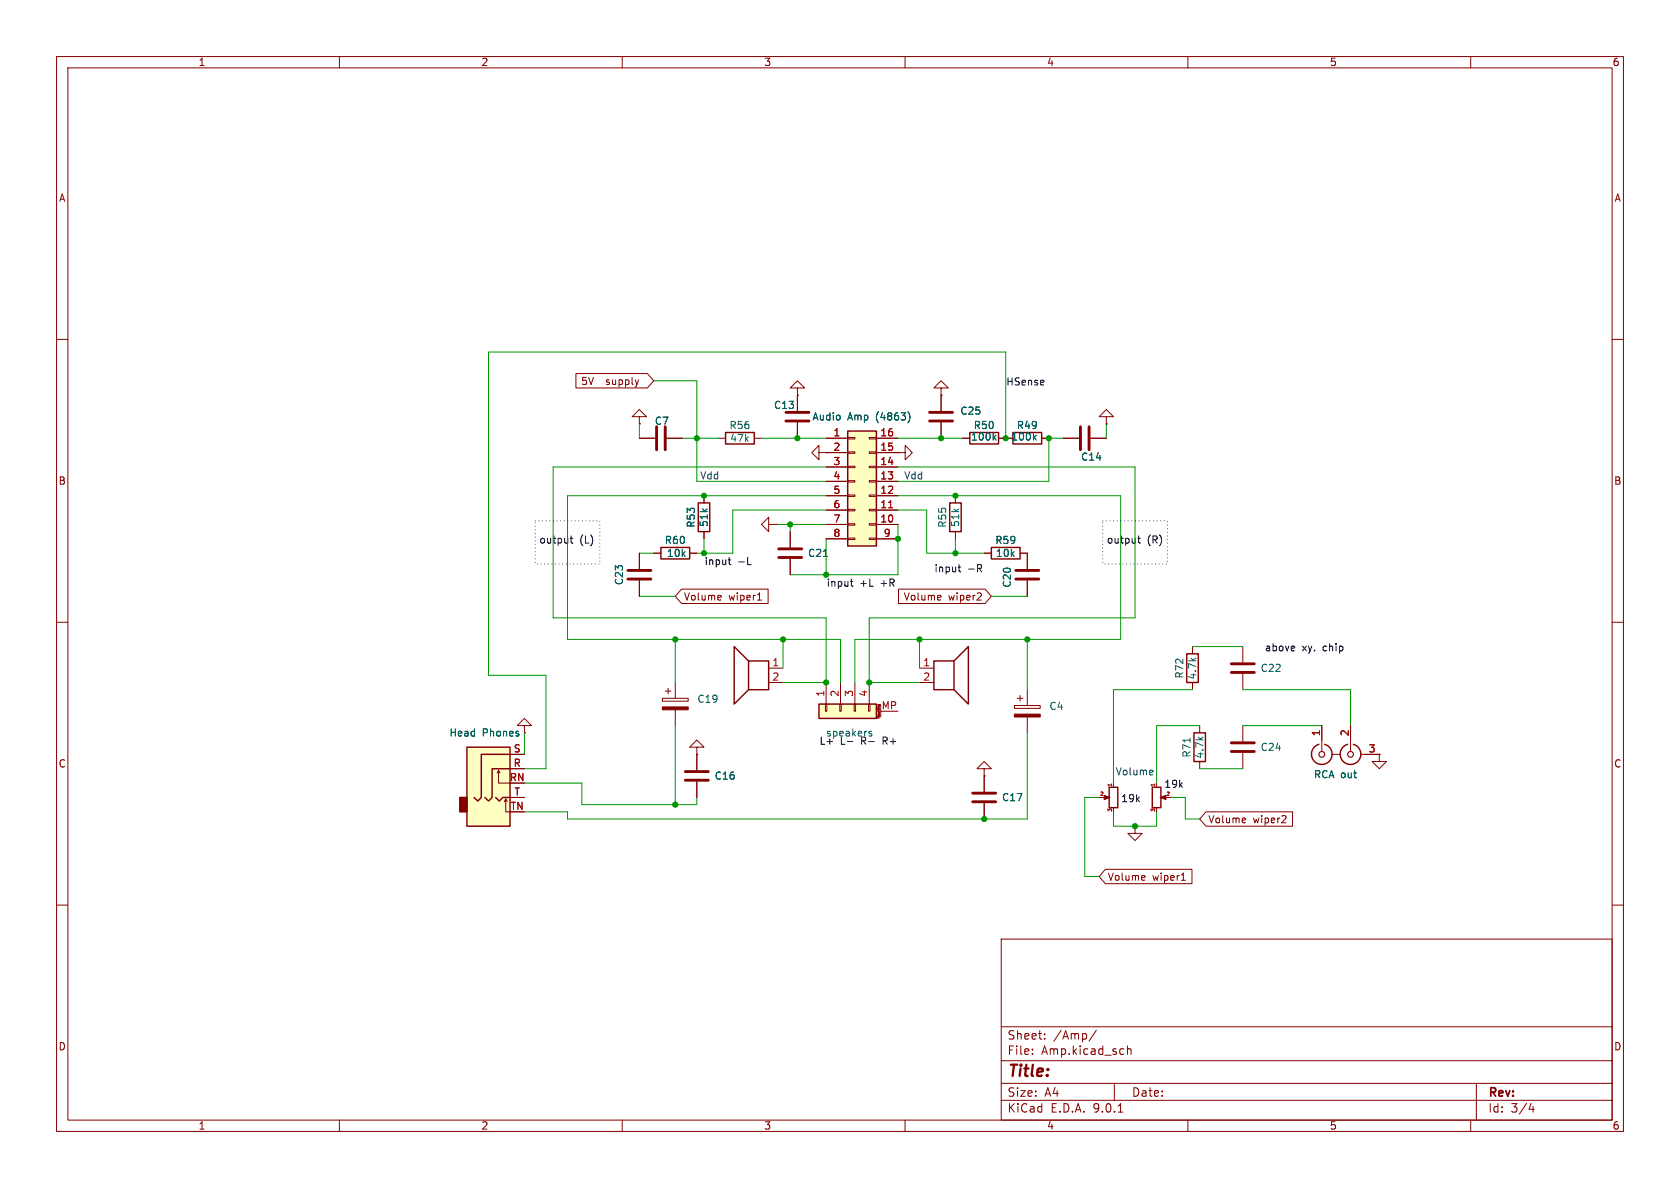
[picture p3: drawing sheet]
<svg xmlns="http://www.w3.org/2000/svg" width="297mm" height="210mm" viewBox="0 0 297 210" stroke-linecap="round" stroke-linejoin="round" font-family="sans-serif">
<g fill="none" stroke="#840000" stroke-width=".18">
<path d="M10 10h277v190h-277zM12 12h273v186h-273zM60 10v2M110 10v2M160 10v2M210 10v2M260 10v2M10 60h2M113 73.7h1.3l-1.3-1.3-1.2 1.3h1.2v1.2M113 74.9h.1M127 77.5h1.3M133.3 77.5h1.3"/>
<path d="M141 68.6h1.2l-1.2-1.3-1.3 1.3h1.3v1.3M141 69.9h.1M141 69.9v2.7M141 74.7v2.8M166.4 68.6h1.2l-1.2-1.3-1.3 1.3h1.3v1.3M166.4 69.9h.1M166.4 69.9v2.7M166.4 74.7v2.8M170.2 77.5h1.2M176.5 77.5h2.6M184.1 77.5h1.3M188 77.5h2.8"/>
<path d="M192.8 77.5h2.8M195.6 73.7h1.2l-1.2-1.3-1.3 1.3h1.3v1.2M195.6 74.9h.1M285 60h2M135.9 92.7v-1.3l-1.3 1.3 1.3 1.3v-1.3h1.3M137.2 92.7h.1M139.7 94v2.8M139.7 98.8v2.8M144.8 80v-1.3l-1.3 1.3 1.3 1.3v-1.3h1.2M146 80h.1M158.7 80h1.3v-1.3l1.3 1.3-1.3 1.3v-1.3M158.7 80h.1"/>
<path d="M168.9 87.6v1.3M168.9 94v1.3M174 97.8h1.3M180.3 97.8h1.3v2.8M10 110h2M135.9 118.1h2.5M162.6 118.1h2.5M181.6 102.6v2.8M210.8 114.3v1.3M219.7 114.3v2.8M219.7 119.1v2.8M285 110h2"/>
<path d="M117.1 123.4h4.6v.6h-4.6zM117.6 122.2h1M118.1 121.7v1M119.4 120.7v2.7M119.4 125.5v2.8M123.2 132.1h1.3l-1.3-1.3-1.3 1.3h1.3v1.3M123.2 133.4h.1M123.2 133.4v2.7M123.2 138.2v2.8M135.9 120.7h2.5M162.6 120.7h2.5M174 135.9h1.3l-1.3-1.3-1.3 1.3h1.3v1.3"/>
<path d="M174 137.2h.1M174 137.2v2.8M179.3 124.7h4.6v.5h-4.6zM179.8 123.4h1M180.3 122.9v1.1M181.6 121.9v2.8M181.6 126.7v2.8M196.8 138.4v.7M204.5 138.4v.7M210.8 120.7v1.2M212.1 128.3v1.2M212.1 134.6v1.3"/>
<path d="M219.7 128.3v2.8M219.7 133.1v2.8M233.7 128.3v4.5M235.5 133.4h1.4M238.8 128.3v4.5M240.5 133.4h3.3M243.8 133.4v1.2h1.3l-1.3 1.3-1.2-1.3h1.2M243.8 133.4h.1M174 142v2.8M194.3 141h1M196.8 142.9v.6M200.7 146.1v1.2h1.2l-1.2 1.3-1.3-1.3h1.3"/>
<path d="M200.7 146.1h.1M204.5 142.9v.6M206 141h1M10 160h2M177 166h108v32h-108zM285 160h2M60 198v2M110 198v2M160 198v2M177 194.5h108M177 191.5h108M177 187.5h108"/>
<path d="M177 181.5h108M182.5 186.3v.1M182.5 185.5v.1M184.7 183.6v.1M184.7 182.8v.1M193.8 182.1l-1.3 2M197 191.5v3M197.7 196.6h.8M199.3 184.9v1.5M199.3 185.5l.2-.1 .4 .1 .1 .9M210 198v2M260 198v2"/>
<path d="M261 191.5v6.5M270.7 195l-.4 1.1h.9M271 195.6v1"/>
</g>
<g fill="#840000" stroke="#840000" stroke-width=".18">
<path d="M117.1 125h4.6v.5h-4.6z"/>
<path d="M179.3 126.2h4.6v.5h-4.6z"/>
<path d="M195.2 140.6l1 .4h-.2h.2l-1 .4z"/>
<path d="M205.1 141l1-.4v.8l-1-.4h.3z"/>
</g>
<g fill="none" stroke="#840000" stroke-width=".25">
<path d="M128.3 76.5h5v2h-5zM171.4 76.5h5.1v2h-5.1zM179.1 76.5h5v2h-5zM167.9 88.9h2v5.1h-2zM175.3 96.8h5v2h-5zM132.3 116.8h3.6v5.1h-3.6zM132.3 116.8l-2.5-2.5v10.2l2.5-2.6M165.1 116.8h3.6v5.1h-3.6zM168.7 116.8l2.5-2.5v10.2l-2.5-2.6M209.8 115.6h2v5.1h-2zM196.1 139.2h1.5v3.6h-1.5zM203.7 139.2h1.5v3.6h-1.5z"/>
<path d="M211.1 129.5h2v5.1h-2zM233.2 131.6a1.82 1.82 0 0 0-1.3 2 1.82 1.82 0 0 0 1.8 1.5M234.2 131.6a1.81 1.81 0 0 1 1.3 2 1.81 1.81 0 0 1-1.8 1.5M238.3 131.6a1.82 1.82 0 0 0-1.3 2 1.82 1.82 0 0 0 1.8 1.5M239.3 131.6a1.81 1.81 0 0 1 1.3 2 1.81 1.81 0 0 1-1.8 1.5"/>
</g>
<g fill="none" stroke="#840000" stroke-width=".51">
<path d="M138.9 74.4h4.1M138.9 72.9h4.1M164.3 74.4h4.1M164.3 72.9h4.1M191 75.4v4.1M192.5 75.4v4.1M137.7 98.6h4M137.7 97h4M179.6 100.8h4M179.6 102.4h4M217.7 118.9h4M217.7 117.3h4"/>
<path d="M121.2 137.9h4M121.2 136.4h4M217.7 132.8h4M217.7 131.3h4M172 141.7h4M172 140.2h4"/>
</g>
<path d="M175.7 77.3l.4 .5M176.1 76.9l-.5 .5M182.8 77.3l.4 .5M183.2 76.9l-.5 .5M145.6 98.4h.7M210.4 130.5v.7" fill="none" stroke="#006464" stroke-width=".18"/>
<g fill="none" stroke="#840000" stroke-width=".2">
<circle cx="233.7" cy="133.4" r=".51"/>
<circle cx="238.8" cy="133.4" r=".51"/>
</g>
<path d="M196.5 138.6v.3M204.1 138.6v.3" fill="none" stroke="#a90000" stroke-width=".18"/>
<path d="M144.8 124.5h10.1v2.5h-10.1z" fill="#ffffc2"/>
<path d="M116.8 96.8h5.1v2h-5.1zM123.4 88.9h2.1v5.1h-2.1zM144.8 124.5h10.1v2.5h-10.1z" fill="none" stroke="#840000" stroke-width=".25"/>
<g fill="none" stroke="#840000" stroke-width=".18">
<path d="M113 77.5h2.8M117.9 77.5h2.7M113 97.8v2.8M115.6 97.8h1.2M121.9 97.8h1.3M124.5 87.6v1.3M124.5 94v1.3M113 102.6v2.8M145.9 124.5h.3v1.2h-.3zM146 120.7v3.8M148.5 124.5h.2v1.2h-.2zM148.6 120.7v3.8"/>
<path d="M151 124.5h.3v1.2h-.3zM151.1 120.7v3.8M153.5 124.5h.3v1.2h-.3zM153.7 120.7v3.8M155.1 125.4h.3M155.1 125.2h.1M155.2 124.5h.3M155.3 124.5v.2M155.5 126.7h-.4l.3 .1-.3 .1h.4M155.7 124.7v2M155.7 125.7h3"/>
</g>
<path d="M153.7 129.6l.4 .3M153.7 129.3h.4" fill="none" stroke="#006464" stroke-width=".18"/>
<path d="M116.1 75.4v4.1M117.6 75.4v4.1M111 102.4h4.1M111 100.8h4.1" fill="none" stroke="#840000" stroke-width=".51"/>
<path d="M149.9 76.2h5v20.3h-5z" fill="#ffffc2"/>
<path d="M149.9 76.2h5v20.3h-5z" fill="none" stroke="#840000" stroke-width=".25"/>
<g fill="none" stroke="#840000" stroke-width=".18">
<path d="M146 77.5h3.9M149.9 77.3h1.2v.3h-1.2zM149.9 79.9h1.2v.2h-1.2zM153.7 77.3h1.2v.3h-1.2zM153.7 79.9h1.2v.2h-1.2zM154.9 77.5h3.8M146 80h3.9M146 82.6h3.9M146 85.1h3.9M146 87.6h3.9M146 90.2h3.9M146 92.7h3.9"/>
<path d="M146 95.3h3.9M149.9 82.4h1.2v.3h-1.2zM149.9 85h1.2v.2h-1.2zM149.9 87.5h1.2v.3h-1.2zM149.9 90h1.2v.3h-1.2zM149.9 92.6h1.2v.2h-1.2zM149.9 95.1h1.2v.3h-1.2zM153.7 82.4h1.2v.3h-1.2zM153.7 85h1.2v.2h-1.2zM153.7 87.5h1.2v.3h-1.2zM153.7 90h1.2v.3h-1.2zM153.7 92.6h1.2v.2h-1.2z"/>
<path d="M153.7 95.1h1.2v.3h-1.2zM154.9 80h3.8M154.9 82.6h3.8M154.9 85.1h3.8M154.9 87.6h3.8M154.9 90.2h3.8M154.9 92.7h3.8M154.9 95.3h3.8"/>
</g>
<path d="M157.1 89.8h.7" fill="none" stroke="#a90000" stroke-width=".18"/>
<path d="M160.5 72.8a1.46 1.46 0 0 1 0 1.9" fill="none" stroke="#006464" stroke-width=".18"/>
<path d="M82.5 132.1h7.7v14h-7.7z" fill="#ffffc2"/>
<path d="M81.3 141h1.2v2.5h-1.2z" fill="#840000" stroke="#840000" stroke-width=".25"/>
<path d="M82.5 132.1h7.7v14h-7.7zM90.2 135.9h-3.2v5.1l-.6 .6-.7-.6M90.2 133.4h-5.1v7.6l-.6 .6-.7-.6M87.6 141l.7 .6 .6-.6h1.3" fill="none" stroke="#840000" stroke-width=".25"/>
<g fill="none" stroke="#840000" stroke-width=".18">
<path d="M101.8 66h12.7l1.1 1.3-1.1 1.3h-12.7zM113 74.9h.1M113 77.5h2.8M117.9 77.5h2.7M141 69.9h.1M141 69.9v2.7M141 74.7v2.8M146 77.5h3.9M154.9 77.5h3.8M166.4 69.9h.1M166.4 69.9v2.7M166.4 74.7v2.8"/>
<path d="M170.2 77.5h1.2M176.5 77.5h2.6M184.1 77.5h1.3M188 77.5h2.8M192.8 77.5h2.8M195.6 74.9h.1M113 97.8v2.8M115.6 97.8h1.2M121.9 97.8h1.3M124.5 87.6v1.3M124.5 94v1.3M137.2 92.7h.1"/>
<path d="M139.7 94v2.8M139.7 98.8v2.8M146 80h.1M146 80h3.9M146 82.6h3.9M146 85.1h3.9M146 87.6h3.9M146 90.2h3.9M146 92.7h3.9M146 95.3h3.9M154.9 80h3.8M154.9 82.6h3.8"/>
<path d="M154.9 85.1h3.8M154.9 87.6h3.8M154.9 90.2h3.8M154.9 92.7h3.8M154.9 95.3h3.8M158.7 80h.1M174 97.8h1.3M180.3 97.8h1.3v2.8M113 102.6v2.8M120.5 104.1h15.3v2.6h-15.3l-1.1-1.3zM127.3 105.2l.2 .3-.6 .2M127.4 106l-.1 .1"/>
<path d="M133.9 106.1h.7M158.8 104.1h15.3l1.2 1.3-1.2 1.3h-15.3zM166.2 105.2l.2 .3-.7 .2M166.3 106l-.1 .1M173.4 104.9l.1 .2-.1 .3-.7 .7h.8M181.6 102.6v2.8M87.9 136.7l.2-.6v2.3h2.1M88.1 136.1l.3 .6M90.2 133.4h2.5M90.2 135.9h2.5M92.7 128.3h1.3l-1.3-1.3-1.3 1.3h1.3v1.2M92.7 129.5h.1"/>
<path d="M123.2 133.4h.1M123.2 133.4v2.7M123.2 138.2v2.8M174 137.2h.1M174 137.2v2.8M233.7 128.3v2.5M238.8 128.3v2.5M241.3 133.4h2.5M243.8 133.4h.1M89.2 141.7l.2-.5v2.3h.8M89.4 141.2l.3 .5M90.2 141h2.5"/>
<path d="M174 142v2.8M195.4 153.7h15.3v2.5h-15.3l-1.1-1.3zM202.2 154.8l.2 .3-.6 .1M202.4 155.5l-.2 .1M208.8 155.6h.8M213.2 143.5h15.3v2.6h-15.3l-1.1-1.3zM220 144.6l.2 .3-.6 .1M220.2 145.4l-.2 .1M227.2 144.2l.1 .2v.3l-.7 .8h.7"/>
</g>
<g fill="none" stroke="#0f0f0f" stroke-width=".18">
<path d="M100.8 95.2h.5M101 94.7v1.1l.3 .2M128.7 99h.5M128.9 98.5v1.1l.3 .2M132.2 99.8h.6M169.6 99.8v1.1l.3 .2M173.4 99.9l.1 .2-.1 .3M201.1 95.2h.5M201.3 94.7v1.1l.3 .2M150.3 102.8h.5M150.5 102.4v1l.3 .2M169.4 100.2h.5"/>
<path d="M173.1 100.5l.4 .6"/>
</g>
<g fill="none" stroke="#009600" stroke-width=".18">
<path d="M113 74.9v2.6M115.6 67.3h7.6v17.8h22.8M120.6 77.5h6.4M134.6 77.5h11.4M141 76.2v1.3M158.7 77.5h11.5M177.8 77.5v-15.3h-91.4v57.2h10.1v16.5h-3.8M188 77.5h-2.6v7.6h-26.7M195.6 74.9v2.6M113 97.8h2.6M124.5 95.3v2.5M137.2 92.7h8.8"/>
<path d="M139.7 92.7v1.3M146 90.2h-16.5v7.6h-6.3M146 82.6h-48.2v26.6h48.2v11.5h-7.6M146 95.3v6.3M146 87.6h-45.7v25.4h48.3v7.7M158.7 92.7v8.9h-19M158.7 90.2h5.1v7.6h10.2M158.7 82.6h42v26.6h-47v11.5h8.9M158.7 87.6h39.4v25.4h-47v7.7M168.9 95.3v2.5M113 105.4h6.4M119.4 113v7.7"/>
<path d="M138.4 113v5.1M162.6 113v5.1M175.3 105.4h6.3M181.6 113v8.9M210.8 114.3h8.9M92.7 138.4h10.2v3.8h20.3v-1.2M92.7 129.5v3.9M119.4 128.3v13.9M181.6 129.5v15.3h-81.3v-1.3h-7.6M210.8 121.9h-14v16.5M212.1 135.9h7.6M212.1 128.3h-7.6v10.1"/>
<path d="M219.7 121.9h19.1v6.4M219.7 128.3h14M194.3 141h-2.5v13.9h2.5M196.8 143.5v2.6h7.7v-2.6M207 141h2.5v3.8h2.6"/>
</g>
<path d="M203.7 136.1l.1 .3-.6 .2M203.8 136.9l-.1 .1" fill="none" stroke="#0000c2" stroke-width=".18"/>
<path d="M94.6 92.1h11.4v7.6h-11.4zM194.9 92.1h11.5v7.6h-11.5z" fill="none" stroke="#0000c2" stroke-width=".18" stroke-dasharray="0 .6"/>
<path d="M160.5 72.8a1.46 1.46 0 0 1 0 1.9M175.7 77.3l.4 .5M176.1 76.9l-.5 .5M182.8 77.3l.4 .5M183.2 76.9l-.5 .5M145.6 98.4h.7" fill="none" stroke="#006464" stroke-width=".18"/>
<path d="M157.1 89.8h.7" fill="none" stroke="#a90000" stroke-width=".18"/>
<g fill="#009600" stroke="#009600" stroke-width=".18">
<circle cx="158.7" cy="95.3" r=".46"/>
<circle cx="177.8" cy="77.5" r=".46"/>
<circle cx="166.4" cy="77.5" r=".46"/>
<circle cx="185.4" cy="77.5" r=".46"/>
<circle cx="153.7" cy="120.7" r=".46"/>
<circle cx="162.6" cy="113" r=".46"/>
<circle cx="168.9" cy="97.8" r=".46"/>
<circle cx="168.9" cy="87.6" r=".46"/>
<circle cx="139.7" cy="92.7" r=".46"/>
<circle cx="146" cy="101.6" r=".46"/>
<circle cx="138.4" cy="113" r=".46"/>
<circle cx="146" cy="120.7" r=".46"/>
<circle cx="124.5" cy="97.8" r=".46"/>
<circle cx="119.4" cy="142.2" r=".46"/>
<circle cx="123.2" cy="77.5" r=".46"/>
<circle cx="119.4" cy="113" r=".46"/>
<circle cx="200.7" cy="146.1" r=".46"/>
<circle cx="174" cy="144.8" r=".46"/>
<circle cx="181.6" cy="113" r=".46"/>
<circle cx="141" cy="77.5" r=".46"/>
<circle cx="124.5" cy="87.6" r=".46"/>
</g>
<text font-size="2.8" fill="#840000" x="178" y="190.9">Title:</text>
<g font-size="2.1" fill="#840000">
<text x="178" y="184">Sheet:</text>
<text x="186.2" y="184">/Amp/</text>
<text x="178" y="186.7">File:</text>
<text x="184.1" y="186.7">Amp.kicad_sch</text>
<text x="178" y="196.9">KiCad</text>
<text x="178" y="194.1">Size:</text>
<text x="184.7" y="194.1">A4</text>
<text x="185.7" y="196.9">E.D.A.</text>
<text x="193.3" y="196.9">9.0.1</text>
<text x="200" y="194.1">Date:</text>
<text x="263" y="194.3">Rev:</text>
<text x="263" y="196.9">Id:</text>
<text x="267.1" y="196.9">3/4</text>
</g>
<g font-size="1.8" fill="#840000">
<text x="35" y="11.9">1</text>
<text x="85" y="11.9">2</text>
<text x="135" y="11.9">3</text>
<text x="185" y="11.9">4</text>
<text x="235" y="11.9">5</text>
<text x="285" y="11.9">6</text>
<text x="10.3" y="35.9">A</text>
<text x="285.3" y="35.9">A</text>
<text x="102.6" y="68.3">5V</text>
<text x="107.3" y="68.3">supply</text>
<text x="10.3" y="85.9">B</text>
<text x="285.3" y="85.9">B</text>
<text x="120.8" y="106.4">Volume</text>
<text x="128.8" y="106.4">wiper1</text>
<text x="159.7" y="106.4">Volume</text>
<text x="167.7" y="106.4">wiper2</text>
<text x="10.3" y="135.9">C</text>
<text x="285.3" y="135.9">C</text>
<text x="213.5" y="145.7">Volume</text>
<text x="221.5" y="145.7">wiper2</text>
<text x="195.7" y="155.9">Volume</text>
<text x="203.7" y="155.9">wiper1</text>
<text x="10.3" y="185.9">D</text>
<text x="285.3" y="185.9">D</text>
<text x="35" y="199.9">1</text>
<text x="85" y="199.9">2</text>
<text x="135" y="199.9">3</text>
<text x="185" y="199.9">4</text>
<text x="235" y="199.9">5</text>
<text x="285" y="199.9">6</text>
</g>
<g font-size="1.8" fill="#0f0f0f">
<text x="177.8" y="68.2">HSense</text>
<text x="95.2" y="96.2">output</text>
<text x="102.5" y="96.2">(L)</text>
<text x="124.5" y="100">input</text>
<text x="130.4" y="100">-L</text>
<text x="165.1" y="101.3">input</text>
<text x="171" y="101.3">-R</text>
<text x="195.6" y="96.2">output</text>
<text x="202.8" y="96.2">(R)</text>
<text x="146" y="103.8">input</text>
<text x="152" y="103.8">+L</text>
<text x="155.8" y="103.8">+R</text>
<text x="223.5" y="115.2">above</text>
<text x="230.2" y="115.2">xy.</text>
<text x="234" y="115.2">chip</text>
<text x="144.8" y="131.7">L+</text>
<text x="145.9" y="130.4">speakers</text>
<text x="148.6" y="131.7">L-</text>
<text x="152.3" y="131.7">R-</text>
<text x="156.3" y="131.7">R+</text>
<text x="198.1" y="141.9">19k</text>
<text x="205.7" y="139.4">19k</text>
</g>
<g font-size="1.8" fill="#006464">
<text x="115.7" y="75.3">C7</text>
<text x="128.9" y="76">R56</text>
<text x="136.7" y="72.5">C13</text>
<text x="143.5" y="74.5">Audio</text>
<text x="149.8" y="74.5">Amp</text>
<text x="154.9" y="74.5">(4863)</text>
<text x="169.7" y="73.5">C25</text>
<text x="172" y="76">R50</text>
<text x="179.7" y="76">R49</text>
<text x="129" y="78.3">47k</text>
<text x="171.6" y="78.1">100k</text>
<text x="178.7" y="78.1">100k</text>
<text x="191" y="81.6">C14</text>
<text x="123" y="93.4" transform="rotate(-90 123 93.4)">R53</text>
<text x="125.3" y="93.3" transform="rotate(-90 125.3 93.3)">51k</text>
<text x="167.5" y="93.4" transform="rotate(-90 167.5 93.4)">R55</text>
<text x="169.8" y="93.3" transform="rotate(-90 169.8 93.3)">51k</text>
<text x="117.4" y="96.4">R60</text>
<text x="117.8" y="98.7">10k</text>
<text x="142.8" y="98.7">C21</text>
<text x="175.9" y="96.4">R59</text>
<text x="176" y="98.7">10k</text>
<text x="110.3" y="103.5" transform="rotate(-90 110.3 103.5)">C23</text>
<text x="178.9" y="104" transform="rotate(-90 178.9 104)">C20</text>
<text x="222.8" y="119">C22</text>
<text x="123.2" y="124.4">C19</text>
<text x="185.4" y="125.7">C4</text>
<text x="209.4" y="120.1" transform="rotate(-90 209.4 120.1)">R72</text>
<text x="211.7" y="120.2" transform="rotate(-90 211.7 120.2)">4.7k</text>
<text x="79.4" y="130.4">Head</text>
<text x="85.3" y="130.4">Phones</text>
<text x="210.7" y="134" transform="rotate(-90 210.7 134)">R71</text>
<text x="213" y="134.2" transform="rotate(-90 213 134.2)">4.7k</text>
<text x="222.8" y="132.9">C24</text>
<text x="232.2" y="137.8">RCA out</text>
<text x="126.2" y="138">C16</text>
<text x="177" y="141.8">C17</text>
</g>
<g font-size="1.8" fill="#a90000">
<text x="147.2" y="77.2">1</text>
<text x="155.5" y="77.2">16</text>
<text x="147.2" y="79.8">2</text>
<text x="147.2" y="82.3">3</text>
<text x="155.5" y="79.8">15</text>
<text x="155.5" y="82.3">14</text>
<text x="147.2" y="84.8">4</text>
<text x="147.2" y="87.4">5</text>
<text x="147.2" y="89.9">6</text>
<text x="155.5" y="84.8">13</text>
<text x="155.5" y="87.4">12</text>
<text x="155.5" y="89.9">11</text>
<text x="147.2" y="92.5">7</text>
<text x="147.2" y="95">8</text>
<text x="155.5" y="92.5">10</text>
<text x="156.1" y="95">9</text>
<text x="136.5" y="117.9">1</text>
<text x="163.1" y="117.9">1</text>
<text x="136.5" y="120.4">2</text>
<text x="145.8" y="123.3" transform="rotate(-90 145.8 123.3)">1</text>
<text x="148.3" y="123.3" transform="rotate(-90 148.3 123.3)">2</text>
<text x="150.9" y="123.3" transform="rotate(-90 150.9 123.3)">3</text>
<text x="153.4" y="123.3" transform="rotate(-90 153.4 123.3)">4</text>
<text x="155.8" y="125.5">MP</text>
<text x="163.1" y="120.4">2</text>
<text x="233.4" y="130.2" transform="rotate(-90 233.4 130.2)">1</text>
<text x="238.5" y="130.2" transform="rotate(-90 238.5 130.2)">2</text>
<text x="90.7" y="135.6">R</text>
<text x="90.7" y="133.1">S</text>
<text x="241.9" y="133.1">3</text>
<text x="90" y="138.2">RN</text>
<text x="90.2" y="143.3">TN</text>
<text x="90.9" y="140.7">T</text>
</g>
<g font-size="1.8" fill="#0000c2">
<text x="123.7" y="84.9">Vdd</text>
<text x="159.7" y="84.9">Vdd</text>
<text x="197.1" y="137.3">Volume</text>
</g>
<g font-size=".9" fill="#a90000">
<text x="194.3" y="140.7">2</text>
<text x="196.6" y="143.7" transform="rotate(-90 196.6 143.7)">3</text>
<text x="196.6" y="139.2" transform="rotate(-90 196.6 139.2)">1</text>
<text x="204.2" y="143.7" transform="rotate(-90 204.2 143.7)">3</text>
<text x="204.2" y="139.2" transform="rotate(-90 204.2 139.2)">1</text>
<text x="206" y="140.7">2</text>
</g>
<text font-size=".5" fill="#840000" x="155.7" y="127.2" transform="rotate(-90 155.7 127.2)">Mounting</text>
</svg>
